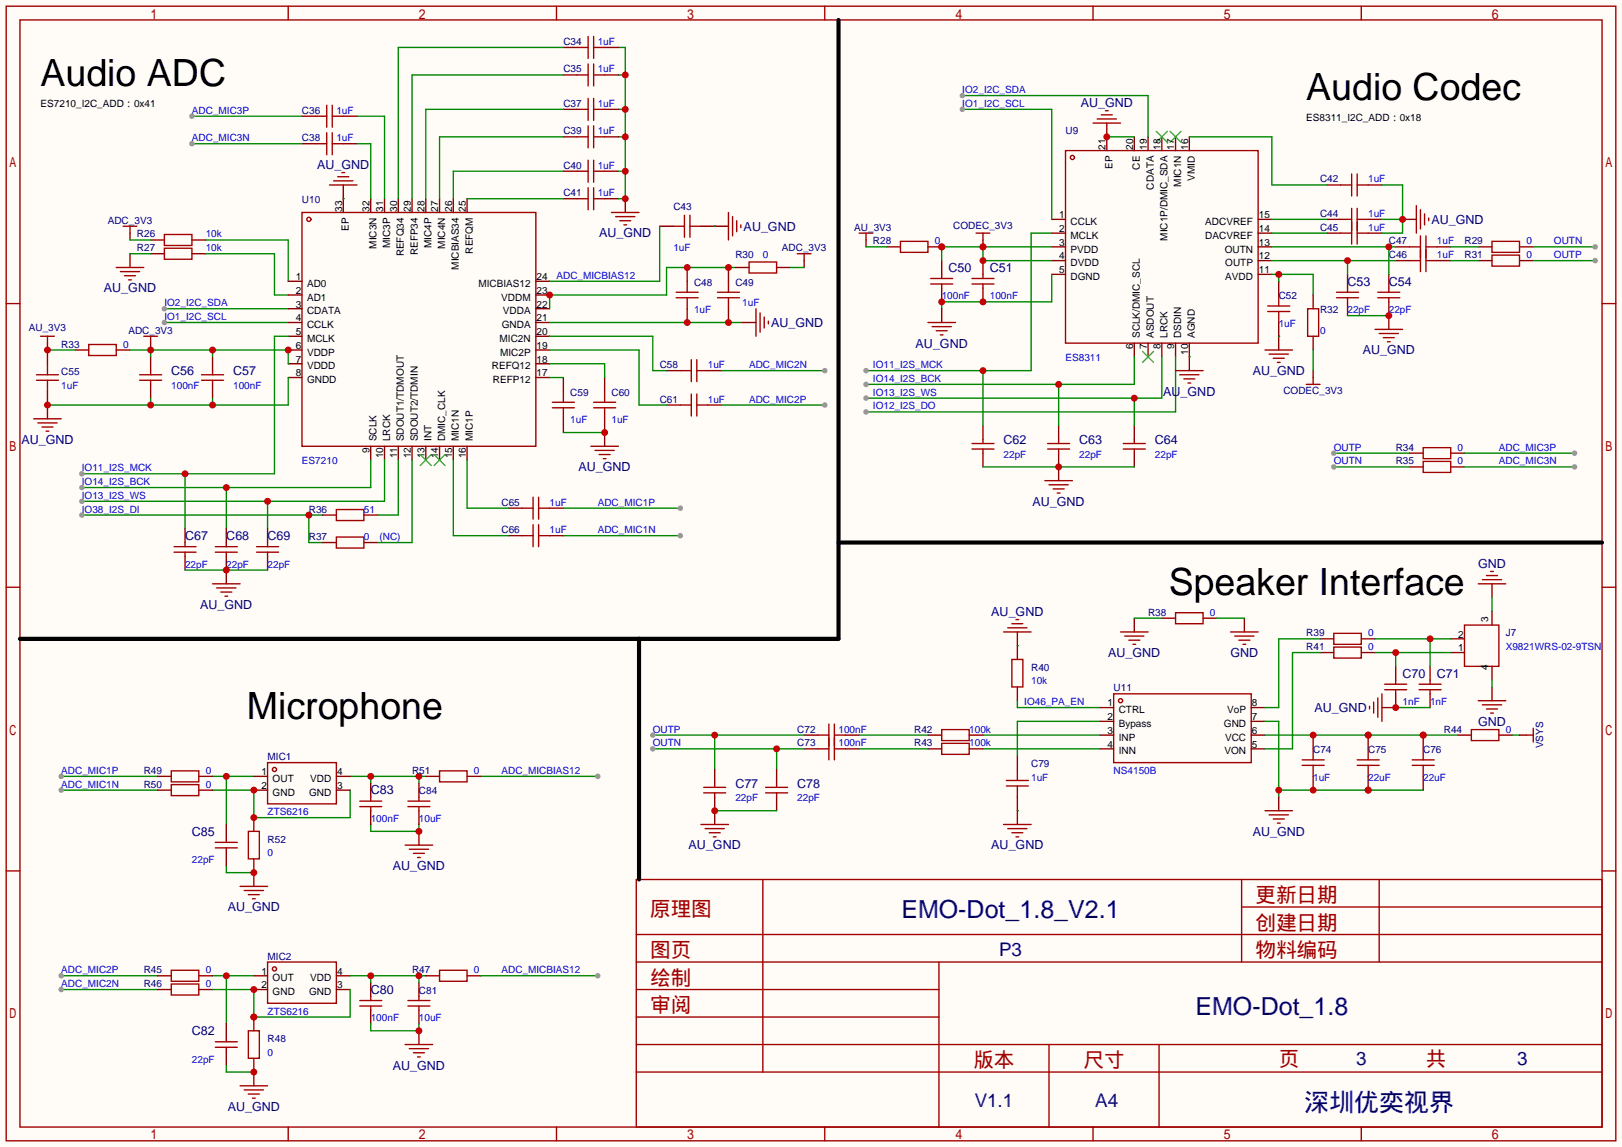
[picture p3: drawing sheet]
<svg xmlns="http://www.w3.org/2000/svg" width="299mm" height="212mm" viewBox="0 0 299 212" stroke-linecap="round" stroke-linejoin="round" font-family="sans-serif">
<path d="M0 0h299.5v211.8h-299.5z" fill="#fffcf7"/>
<g fill="none" stroke="#a10000" stroke-width=".25">
<path d="M1.1 1.1h297.2v209.6h-297.2zM3.7 3.7h292.1v204.5h-292.1zM53.2 1.1v2.6M102.7 1.1v2.6M152.3 1.1v2.6M201.8 1.1v2.6M251.3 1.1v2.6M196.7 27.8h35.6v35.6h-35.6zM1.1 56.1h2.6M295.8 56.1h2.5M1.1 108.5h2.6M246.3 117h5v2h-5z"/>
<path d="M246.3 119.5h5v2h-5zM295.8 108.5h2.5M186.8 121.8h2v5.1h-2zM205.6 128.1h25.4v12.7h-25.4zM242.4 138.3v2M271.7 134.7h5v2.1h-5zM185.8 145.2h4.1M185.8 144.1h4.1M187.8 142.1v2M187.8 145.2v2M240.4 141.4h4.1M240.4 140.3h4.1"/>
<path d="M242.4 141.4v2M1.1 160.8h2.6M117.5 162.4h178.3v45.8h-178.3zM117.5 177.7h178.3M117.5 172.6h178.3M140.8 162.4v35.6M173.4 177.7v30.5M229.2 162.4v15.3M229.2 167.5h66.6M254.6 162.4v15.3M295.8 160.8h2.5M117.5 182.8h55.9"/>
<path d="M117.5 198h178.3M117.5 192.9h178.3M117.5 187.8h55.9M193.7 192.9v15.3M214 192.9v15.3M53.2 208.2v2.5M102.7 208.2v2.5M152.3 208.2v2.5M201.8 208.2v2.5M251.3 208.2v2.5"/>
<circle cx="198" cy="29.1" r=".38"/>
<circle cx="206.9" cy="129.4" r=".38"/>
</g>
<g fill="none" stroke="#870000" stroke-width=".25">
<path d="M204.3 25.3v2.5M209.4 25.3v2.5M212 25.3v2.5M214.5 25.3v2.5M217 25.3v2.5M219.6 25.3v2.5M194.2 40.5h2.5M194.2 43.1h2.5M194.2 45.6h2.5M194.2 48.1h2.5M194.2 50.7h2.5M232.3 40.5h2.5"/>
<path d="M232.3 43.1h2.5M232.3 45.6h2.5M232.3 48.1h2.5M232.3 50.7h2.5M209.4 63.4v2.5M212 63.4v2.5M214.5 63.4v2.5M217 63.4v2.5M219.6 63.4v2.5M187.8 119.3v2.5M243.7 118h2.6M251.3 118h2.6"/>
<path d="M187.8 126.9v2.5M187.8 139.6v2.5M203.1 130.7h2.5M203.1 133.2h2.5M203.1 135.8h2.5M203.1 138.3h2.5M231 130.7h2.6M231 133.2h2.6M231 135.8h2.6M231 138.3h2.6M242.4 135.8v2.5M243.7 120.5h2.6"/>
<path d="M251.3 120.5h2.6M269.1 135.8h2.6M276.7 135.8h2.6M187.8 147.2v2.5M242.4 143.4v2.5"/>
</g>
<path d="M213.5 24.3l2 2M215.5 24.3l-2 2M216 24.3l2.1 2M218.1 24.3l-2.1 2M210.9 64.9l2.1 2M213 64.9l-2.1 2" fill="none" stroke="#3c3" stroke-width=".25"/>
<path d="M181.5 135.8h21.6M181.5 138.3h21.6M187.8 129.4v1.3h15.3M203.1 133.2h-15.3v6.4M233.6 133.2h2.5v14M279.3 135.8h1.2M236.1 145.9h26.7" fill="none" stroke="#008700" stroke-width=".25"/>
<g fill="#c00">
<circle cx="236.1" cy="145.9" r=".63"/>
<circle cx="242.4" cy="145.9" r=".63"/>
<circle cx="252.6" cy="145.9" r=".63"/>
</g>
<path d="M187.8 116.7v2.6M148.5 135.8h2.5M148.5 138.3h2.5M156.1 135.8h2.5M156.1 138.3h2.5M171.3 135.8h2.6M171.3 138.3h2.6M178.9 135.8h2.6M178.9 138.3h2.6M187.8 149.7v2.6M236.1 147.2v2.5" fill="none" stroke="#870000" stroke-width=".25"/>
<g fill="none" stroke="#a10000" stroke-width=".25">
<path d="M185.3 116.7h5.1M186.1 116h3.5M186.8 115.2h2M187.6 114.4h.5M151 135.8h2M151 138.3h2M153 133.7v6.6M154.1 135.8h2M154.1 133.7v6.6M154.1 138.3h2M173.9 134.7h5v2.1h-5zM173.9 137.3h5v2h-5z"/>
<path d="M185.3 152.3h5.1M186.1 153h3.5M186.8 153.8h2M187.6 154.6h.5M233.6 149.7h5M234.3 150.5h3.6M235.1 151.3h2M235.8 152h.5"/>
</g>
<path d="M187.8 119.3h.1M120.5 135.8h28M132 135.8v6.3M158.6 135.8h12.7M158.6 138.3h12.7M187.8 149.7h.1" fill="none" stroke="#008700" stroke-width=".25"/>
<circle cx="132" cy="135.8" r=".63" fill="#c00"/>
<circle cx="120.5" cy="135.8" r=".51" fill="#999"/>
<path d="M120.5 138.3h28M143.4 138.3v3.8" fill="none" stroke="#008700" stroke-width=".25"/>
<circle cx="143.4" cy="138.3" r=".63" fill="#c00"/>
<circle cx="120.5" cy="138.3" r=".51" fill="#999"/>
<g fill="none" stroke="#a10000" stroke-width=".25">
<path d="M270.4 115.4h6.3v7.7h-6.3zM272.9 107.8h5.1M273.7 107.1h3.5M274.4 106.3h2.1M275.2 105.5h.5M252.9 130.4v.5M253.6 129.7v2M254.4 128.9v3.6M255.1 128.1v5.1M255.7 127.4h4M255.7 126.4h4M257.7 125.6v.8"/>
<path d="M257.7 127.4v.7M262 127.4h4.1M262 126.4h4.1M264 125.6v.8M264 127.4v.7M272.9 129.4h5.1M273.7 130.2h3.5M274.4 130.9h2.1M275.2 131.7h.5"/>
</g>
<path d="M267.8 118h2.6M275.5 107.8v2.6M275.5 112.9v2.5M257.7 123.1v2.5M257.7 128.1v2.6h-2.6M264 123.1v2.5M264 128.1v2.6M267.8 120.5h2.6M275.5 123.1v2.5M275.5 126.9v2.5" fill="none" stroke="#870000" stroke-width=".25"/>
<path d="M243.7 118h-7.6v12.7h-2.5M243.7 120.5h-5.1v17.8h-5M257.7 130.7h6.3" fill="none" stroke="#008700" stroke-width=".25"/>
<circle cx="257.7" cy="130.7" r=".63" fill="#c00"/>
<path d="M253.9 120.5h13.9M257.7 120.5v2.6" fill="none" stroke="#008700" stroke-width=".25"/>
<circle cx="257.7" cy="120.5" r=".63" fill="#c00"/>
<path d="M253.9 118h13.9M264 118v5.1" fill="none" stroke="#008700" stroke-width=".25"/>
<circle cx="264" cy="118" r=".63" fill="#c00"/>
<path d="M177.7 20.2h16.5v20.3" fill="none" stroke="#008700" stroke-width=".25"/>
<circle cx="177.7" cy="20.2" r=".51" fill="#999"/>
<path d="M177.7 17.7h34.3v7.6" fill="none" stroke="#008700" stroke-width=".25"/>
<circle cx="177.7" cy="17.7" r=".51" fill="#999"/>
<path d="M204.3 25.3h5.1M194.2 50.7v5.1h-20.3v1.2" fill="none" stroke="#008700" stroke-width=".25"/>
<path d="M159.9 44.3v1.3M173.9 48.1v2.6M173.9 53.2v2.6M181.5 48.1v2.6M181.5 53.2v2.6" fill="none" stroke="#870000" stroke-width=".25"/>
<path d="M158.6 43.1h2.6M159.9 43.1v1.2M171.8 52.5h4.1M171.8 51.4h4.1M173.9 50.7v.7M173.9 52.5v.7M179.5 52.5h4M179.5 51.4h4M181.5 50.7v.7M181.5 52.5v.7" fill="none" stroke="#a10000" stroke-width=".25"/>
<g fill="#c00">
<circle cx="181.5" cy="55.8" r=".63"/>
<circle cx="173.9" cy="55.8" r=".63"/>
</g>
<path d="M173.9 57v2.6M236.1 51.9v2.6M236.1 59.6v2.5" fill="none" stroke="#870000" stroke-width=".25"/>
<path d="M171.3 59.6h5.1M234.1 57.5h4M234.1 56.5h4M236.1 54.5v2M236.1 57.5v2.1M172.1 60.3h3.5M172.8 61.1h2.1M173.6 61.8h.5" fill="none" stroke="#a10000" stroke-width=".25"/>
<path d="M234.8 50.7h7.6v3.8M236.1 50.7v1.2" fill="none" stroke="#008700" stroke-width=".25"/>
<circle cx="236.1" cy="50.7" r=".63" fill="#c00"/>
<path d="M181.5 45.6v2.5h12.7M194.2 45.6h-20.3v2.5" fill="none" stroke="#008700" stroke-width=".25"/>
<g fill="#c00">
<circle cx="173.9" cy="45.6" r=".63"/>
<circle cx="181.5" cy="45.6" r=".63"/>
<circle cx="181.5" cy="48.1" r=".63"/>
</g>
<path d="M204.3 22.7v2.6" fill="none" stroke="#870000" stroke-width=".25"/>
<circle cx="204.3" cy="25.3" r=".63" fill="#c00"/>
<path d="M201.8 22.7h5.1M202.6 22h3.5M203.3 21.2h2.1M204.1 20.4h.5" fill="none" stroke="#a10000" stroke-width=".25"/>
<path d="M217 65.9v10.2h-57.1" fill="none" stroke="#008700" stroke-width=".25"/>
<circle cx="159.9" cy="76.1" r=".51" fill="#999"/>
<path d="M181.5 78.6v2.6M195.5 78.6v2.6M209.4 78.6v2.6M219.6 65.9v2.6M181.5 83.7v2.5M195.5 83.7v2.5M209.4 83.7v2.5" fill="none" stroke="#870000" stroke-width=".25"/>
<g fill="none" stroke="#a10000" stroke-width=".25">
<path d="M217 68.5h5.1M217.8 69.2h3.6M218.6 70h2M219.3 70.7h.5M179.5 82.9h4M179.5 81.9h4M181.5 81.2v.7M181.5 82.9v.8M193.4 82.9h4.1M193.4 81.9h4.1M195.5 81.2v.7M195.5 82.9v.8"/>
<path d="M207.4 82.9h4.1M207.4 81.9h4.1M209.4 81.2v.7M209.4 82.9v.8"/>
</g>
<path d="M194.2 43.1h-3.8v25.4h-30.5M181.5 68.5v10.1M219.6 65.9h.1" fill="none" stroke="#008700" stroke-width=".25"/>
<circle cx="181.5" cy="68.5" r=".63" fill="#c00"/>
<circle cx="159.9" cy="68.5" r=".51" fill="#999"/>
<path d="M195.5 71v7.6M209.4 65.9v5.1h-49.5" fill="none" stroke="#008700" stroke-width=".25"/>
<circle cx="195.5" cy="71" r=".63" fill="#c00"/>
<circle cx="159.9" cy="71" r=".51" fill="#999"/>
<path d="M209.4 73.5v5.1M214.5 65.9v7.6h-54.6" fill="none" stroke="#008700" stroke-width=".25"/>
<circle cx="209.4" cy="73.5" r=".63" fill="#c00"/>
<circle cx="159.9" cy="73.5" r=".51" fill="#999"/>
<path d="M181.5 86.2h27.9" fill="none" stroke="#008700" stroke-width=".25"/>
<path d="M195.5 86.2v2.6" fill="none" stroke="#870000" stroke-width=".25"/>
<circle cx="195.5" cy="86.2" r=".63" fill="#c00"/>
<g fill="none" stroke="#a10000" stroke-width=".25">
<path d="M233.6 64.6h5M234.3 65.4h3.6M235.1 66.2h2M235.8 66.9h.5M192.9 88.8h5.1M193.7 89.5h3.5M194.4 90.3h2.1M195.2 91.1h.5M129.9 146.4h4.1M129.9 145.4h4.1M132 144.7v.7M132 146.4v.8"/>
<path d="M141.4 146.4h4M141.4 145.4h4M143.4 144.7v.7M143.4 146.4v.8"/>
</g>
<path d="M236.1 62.1v2.5M132 142.1v2.6M132 147.2v5.1M143.4 142.1v2.6M143.4 147.2v2.5" fill="none" stroke="#870000" stroke-width=".25"/>
<path d="M236.1 62.1h.1M132 149.7h11.4" fill="none" stroke="#008700" stroke-width=".25"/>
<circle cx="132" cy="149.7" r=".63" fill="#c00"/>
<g fill="none" stroke="#a10000" stroke-width=".25">
<path d="M246.8 55h4M246.8 54h4M248.8 53.2v.8M248.8 55v.8M254.4 55h4M254.4 54h4M256.4 53.2v.8M256.4 55v.8M260.2 48.1h2.1M260.2 45.6h2.1M262.3 43.6v6.6M263.3 43.6v6.6"/>
<path d="M263.3 48.1h2M263.3 45.6h2M129.4 152.3h5.1M130.2 153h3.5M130.9 153.8h2.1M131.7 154.6h.5"/>
</g>
<path d="M248.8 50.7v2.5M248.8 55.8v2.5M256.4 50.7v2.5M256.4 55.8v2.5M257.7 48.1h2.5M257.7 45.6h2.5M265.3 48.1h2.5M265.3 45.6h2.5" fill="none" stroke="#870000" stroke-width=".25"/>
<path d="M234.8 48.1h22.9M248.8 48.1v2.6" fill="none" stroke="#008700" stroke-width=".25"/>
<circle cx="248.8" cy="48.1" r=".63" fill="#c00"/>
<path d="M234.8 45.6h22.9M256.4 45.6v5.1" fill="none" stroke="#008700" stroke-width=".25"/>
<circle cx="256.4" cy="45.6" r=".63" fill="#c00"/>
<path d="M248.8 58.3h7.6" fill="none" stroke="#008700" stroke-width=".25"/>
<path d="M256.4 58.3v2.5" fill="none" stroke="#870000" stroke-width=".25"/>
<circle cx="256.4" cy="58.3" r=".63" fill="#c00"/>
<path d="M275.5 44.6h5v2h-5zM275.5 47.1h5v2h-5zM253.9 60.8h5.1M254.6 61.6h3.6M255.4 62.4h2M256.2 63.1h.5" fill="none" stroke="#a10000" stroke-width=".25"/>
<path d="M272.9 45.6h2.6M272.9 48.1h2.6M280.5 45.6h2.6M280.5 48.1h2.6" fill="none" stroke="#870000" stroke-width=".25"/>
<path d="M267.8 45.6h5.1M267.8 48.1h5.1M283.1 45.6h11.4" fill="none" stroke="#008700" stroke-width=".25"/>
<circle cx="294.5" cy="45.6" r=".51" fill="#999"/>
<path d="M283.1 48.1h11.4" fill="none" stroke="#008700" stroke-width=".25"/>
<circle cx="294.5" cy="48.1" r=".51" fill="#999"/>
<path d="M245 40.5h2.5M245 43.1h2.5M252.6 40.5h2.5M252.6 43.1h2.5M259 40.5h2.5M209.4 114.2v2.5M214.5 114.2h2.5M222.1 114.2h2.6M229.7 114.2v2.5" fill="none" stroke="#870000" stroke-width=".25"/>
<g fill="none" stroke="#a10000" stroke-width=".25">
<path d="M249.6 38.5v6.6M250.6 38.5v6.6M261.5 38v5.1M262.3 38.7v3.6M263 39.5v2M247.5 40.5h2.1M247.5 43.1h2.1M250.6 40.5h2M250.6 43.1h2M263.8 40.3v.5M206.9 116.7h5.1M207.6 117.5h3.6"/>
<path d="M208.4 118.2h2M209.2 119h.5M217 113.2h5.1v2h-5.1zM227.2 116.7h5.1M228 117.5h3.5M228.7 118.2h2.1M229.5 119h.5"/>
</g>
<path d="M255.1 34.2h3.9v8.9h-3.9M234.8 40.5h10.2M234.8 43.1h10.2M255.1 40.5h3.9M209.4 114.2h5.1M224.7 114.2h5" fill="none" stroke="#008700" stroke-width=".25"/>
<circle cx="259" cy="40.5" r=".63" fill="#c00"/>
<path d="M245 34.2h2.5M252.6 34.2h2.5" fill="none" stroke="#870000" stroke-width=".25"/>
<path d="M247.5 34.2h2.1M249.6 32.1v4.1M250.6 32.1v4.1M250.6 34.2h2" fill="none" stroke="#a10000" stroke-width=".25"/>
<path d="M219.6 25.3h15.2v8.9h10.2M233.6 135.8h35.5" fill="none" stroke="#008700" stroke-width=".25"/>
<g fill="#c00">
<circle cx="242.4" cy="135.8" r=".63"/>
<circle cx="252.6" cy="135.8" r=".63"/>
<circle cx="262.8" cy="135.8" r=".63"/>
</g>
<path d="M24 43.1v1.2M24 46.9v2.5M27.8 44.3h2.6M27.8 46.9h2.6M35.4 44.3h2.6M35.4 46.9h2.6" fill="none" stroke="#870000" stroke-width=".25"/>
<path d="M21.5 49.4h5M22.2 50.2h3.6M22.7 41.8h2.6M23 50.9h2M23.7 51.7h.6M24 41.8v1.3M30.4 43.3h5v2h-5zM30.4 45.8h5v2.1h-5z" fill="none" stroke="#a10000" stroke-width=".25"/>
<path d="M24 44.3h3.8M24 46.9h3.8M30.4 57h22.8M38 44.3h15.2v7.6M38 46.9h12.7v7.6h2.5" fill="none" stroke="#008700" stroke-width=".25"/>
<circle cx="30.4" cy="57" r=".51" fill="#999"/>
<path d="M30.4 59.6h22.8" fill="none" stroke="#008700" stroke-width=".25"/>
<circle cx="30.4" cy="59.6" r=".51" fill="#999"/>
<g fill="none" stroke="#870000" stroke-width=".25">
<path d="M63.4 36.7v2.5M68.5 36.7v2.5M71 36.7v2.5M73.5 36.7v2.5M76.1 36.7v2.5M78.6 36.7v2.5M81.2 36.7v2.5M83.7 36.7v2.5M86.2 36.7v2.5M53.2 51.9h2.6M53.2 54.5h2.6M53.2 57h2.6"/>
<path d="M53.2 59.6h2.6M98.9 51.9h2.6M98.9 54.5h2.6M98.9 57h2.6M98.9 59.6h2.6M8.8 63.4v3.8M8.8 72.3v5M13.8 64.6h2.6M21.5 64.6h2.5M53.2 62.1h2.6M53.2 64.6h2.6M53.2 67.2h2.6"/>
<path d="M53.2 69.7h2.6M98.9 62.1h2.6M98.9 64.6h2.6M98.9 67.2h2.6M98.9 69.7h2.6M68.5 82.4v2.6M71 82.4v2.6M73.5 82.4v2.6M76.1 82.4v2.6M78.6 82.4v2.6M81.2 82.4v2.6M83.7 82.4v2.6"/>
<path d="M86.2 82.4v2.6"/>
</g>
<g fill="none" stroke="#a10000" stroke-width=".25">
<path d="M55.8 39.2h43.1v43.2h-43.1zM6.2 77.3h5.1M6.7 70.2h4.1M6.7 69.2h4.1M7 78.1h3.5M7.5 62.1h2.5M7.7 78.9h2.1M8.5 79.6h.5M8.8 62.1v1.3M8.8 67.2v2M8.8 70.2v2.1M16.4 63.6h5.1v2.1h-5.1z"/>
<circle cx="57" cy="40.5" r=".38"/>
</g>
<path d="M77.6 83.9l2 2.1M79.6 83.9l-2 2.1M80.1 83.9l2.1 2.1M82.2 83.9l-2.1 2.1" fill="none" stroke="#3c3" stroke-width=".25"/>
<path d="M8.8 64.6h5" fill="none" stroke="#008700" stroke-width=".25"/>
<circle cx="8.8" cy="64.6" r=".63" fill="#c00"/>
<path d="M25.8 70.2h4M25.8 69.2h4M27.8 68.5v.7M27.8 70.2v.8M37.2 70.2h4.1M37.2 69.2h4.1M39.2 68.5v.7M39.2 70.2v.8" fill="none" stroke="#a10000" stroke-width=".25"/>
<path d="M27.8 65.9v2.6M27.8 71v2.5M39.2 65.9v2.6M39.2 71v2.5" fill="none" stroke="#870000" stroke-width=".25"/>
<path d="M27.8 73.5v1.3M39.2 73.5v1.3M53.2 69.7v5.1h-44.4" fill="none" stroke="#008700" stroke-width=".25"/>
<g fill="#c00">
<circle cx="39.2" cy="74.8" r=".63"/>
<circle cx="27.8" cy="74.8" r=".63"/>
<circle cx="8.8" cy="74.8" r=".63"/>
</g>
<path d="M27.8 63.4v1.2" fill="none" stroke="#870000" stroke-width=".25"/>
<path d="M26.5 62.1h2.6M27.8 62.1v1.3" fill="none" stroke="#a10000" stroke-width=".25"/>
<path d="M24 64.6h29.2v2.6M27.8 64.6v1.3M39.2 64.6v1.3" fill="none" stroke="#008700" stroke-width=".25"/>
<g fill="#c00">
<circle cx="53.2" cy="64.6" r=".63"/>
<circle cx="39.2" cy="64.6" r=".63"/>
<circle cx="27.8" cy="64.6" r=".63"/>
</g>
<path d="M41.8 90v7.7M68.5 85v5h-53.4" fill="none" stroke="#008700" stroke-width=".25"/>
<circle cx="41.8" cy="90" r=".63" fill="#c00"/>
<circle cx="15.1" cy="90" r=".51" fill="#999"/>
<path d="M49.4 92.6v5.1M71 85v7.6h-55.9" fill="none" stroke="#008700" stroke-width=".25"/>
<circle cx="49.4" cy="92.6" r=".63" fill="#c00"/>
<circle cx="15.1" cy="92.6" r=".51" fill="#999"/>
<path d="M53.2 62.1h-2.5v25.4h-35.6M34.2 87.5v10.2" fill="none" stroke="#008700" stroke-width=".25"/>
<circle cx="34.2" cy="87.5" r=".63" fill="#c00"/>
<circle cx="15.1" cy="87.5" r=".51" fill="#999"/>
<path d="M15.1 95.1h44.5M57 95.1v5.1h2.6" fill="none" stroke="#008700" stroke-width=".25"/>
<circle cx="57" cy="95.1" r=".63" fill="#c00"/>
<circle cx="15.1" cy="95.1" r=".51" fill="#999"/>
<path d="M32.1 102h4.1M32.1 101h4.1M34.2 100.2v.8M34.2 102v.7M39.8 102h4M39.8 101h4M41.8 100.2v.8M41.8 102v.7M47.4 102h4M47.4 101h4M49.4 100.2v.8M49.4 102v.7" fill="none" stroke="#a10000" stroke-width=".25"/>
<path d="M34.2 97.7v2.5M41.8 97.7v2.5M49.4 97.7v2.5M34.2 102.7v2.6M41.8 102.7v5.1M49.4 102.7v2.6" fill="none" stroke="#870000" stroke-width=".25"/>
<path d="M34.2 105.3h15.2" fill="none" stroke="#008700" stroke-width=".25"/>
<circle cx="41.8" cy="105.3" r=".63" fill="#c00"/>
<path d="M96.4 93.9h2M96.4 98.9h2M98.4 91.8v4.1M98.4 96.9v4.1M99.4 91.8v4.1M99.4 96.9v4.1M99.4 93.9h2.1M99.4 98.9h2.1M39.2 107.8h5.1M40 108.6h3.6M40.8 109.3h2M41.5 110.1h.5" fill="none" stroke="#a10000" stroke-width=".25"/>
<path d="M93.9 93.9h2.5M93.9 98.9h2.5M101.5 93.9h2.5M101.5 98.9h2.5" fill="none" stroke="#870000" stroke-width=".25"/>
<path d="M83.7 85v13.9h10.2M86.2 85v8.9h7.7M104 93.9h21.6" fill="none" stroke="#008700" stroke-width=".25"/>
<circle cx="125.6" cy="93.9" r=".51" fill="#999"/>
<path d="M104 98.9h21.6" fill="none" stroke="#008700" stroke-width=".25"/>
<circle cx="125.6" cy="98.9" r=".51" fill="#999"/>
<path d="M104 69.7v2.6M104 77.3v2.6M111.6 69.7v2.6M111.6 77.3v5.1" fill="none" stroke="#870000" stroke-width=".25"/>
<path d="M102 74.3h4M102 75.3h4M104 72.3v2M104 75.3v2M109.6 74.3h4.1M109.6 75.3h4.1M111.6 72.3v2M111.6 75.3v2" fill="none" stroke="#a10000" stroke-width=".25"/>
<path d="M101.5 69.7h2.5M101.5 67.2h10.1v2.5M104 79.9h7.6" fill="none" stroke="#008700" stroke-width=".25"/>
<circle cx="111.6" cy="79.9" r=".63" fill="#c00"/>
<path d="M125.6 68.5h2M125.6 74.8h2M127.6 66.4v4.1M127.6 72.8v4M128.7 66.4v4.1M128.7 72.8v4M128.7 68.5h2M128.7 74.8h2M109.1 82.4h5.1M109.9 83.2h3.5M110.6 83.9h2M111.4 84.7h.5" fill="none" stroke="#a10000" stroke-width=".25"/>
<path d="M123.1 68.5h2.5M123.1 74.8h2.5M130.7 68.5h2.5M130.7 74.8h2.5" fill="none" stroke="#870000" stroke-width=".25"/>
<path d="M101.5 64.6h16.5v10.2h5.1M101.5 62.1h19v6.4h2.6M133.2 68.5h19.1" fill="none" stroke="#008700" stroke-width=".25"/>
<circle cx="152.3" cy="68.5" r=".51" fill="#999"/>
<path d="M133.2 74.8h19.1" fill="none" stroke="#008700" stroke-width=".25"/>
<circle cx="152.3" cy="74.8" r=".51" fill="#999"/>
<path d="M126.9 49.4v2.5M126.9 57v2.6M134.5 49.4v2.5M134.5 57v2.6" fill="none" stroke="#870000" stroke-width=".25"/>
<path d="M124.8 54h4.1M124.8 55h4.1M126.9 51.9v2.1M126.9 55v2M132.5 54h4M132.5 55h4M134.5 51.9v2.1M134.5 55v2" fill="none" stroke="#a10000" stroke-width=".25"/>
<path d="M135.8 49.4h-12.7v5.1h-21.6v2.5" fill="none" stroke="#008700" stroke-width=".25"/>
<g fill="#c00">
<circle cx="101.5" cy="54.5" r=".63"/>
<circle cx="126.9" cy="49.4" r=".63"/>
<circle cx="134.5" cy="49.4" r=".63"/>
</g>
<path d="M101.5 59.6h35.5" fill="none" stroke="#008700" stroke-width=".25"/>
<g fill="#c00">
<circle cx="126.9" cy="59.6" r=".63"/>
<circle cx="134.5" cy="59.6" r=".63"/>
</g>
<path d="M104 36.7h2.6M104 31.6h2.6M111.6 36.7h2.6M111.6 31.6h2.6M115.4 36.7v2.5M121.8 41.8h2.5M129.4 41.8h5.1M135.8 49.4h2.5M137 59.6h2.6M143.4 49.4h2.5M148.5 48.1v1.3" fill="none" stroke="#870000" stroke-width=".25"/>
<g fill="none" stroke="#a10000" stroke-width=".25">
<path d="M106.6 36.7h2M106.6 31.6h2M108.6 29.6v4.1M108.6 34.7v4M109.6 36.7h2M109.6 29.6v4.1M109.6 34.7v4M109.6 31.6h2M112.9 39.2h5.1M126.4 39.8v4M127.4 39.8v4M134.5 39.2v5.1"/>
<path d="M113.7 40h3.5M114.4 40.8h2.1M115.2 41.5h.5M124.3 41.8h2.1M127.4 41.8h2M135.3 40v3.6M136 40.8v2M136.8 41.5v.5M138.3 48.4h5.1v2h-5.1zM139.6 57v5.1M140.3 57.8v3.5M141.1 58.5v2.1"/>
<path d="M141.9 59.3v.5M147.2 46.9h2.5M148.5 46.9v1.2"/>
</g>
<path d="M114.2 8.8h1.2v27.9h-1.2M114.2 13.8h1.2M86.2 36.7h17.8M104 31.6h-20.3v5.1M114.2 31.6h1.2M114.2 25.3h1.2M114.2 20.2h1.2M121.8 41.8v10.1h-20.3M132 41.8h.1M145.9 49.4h2.6" fill="none" stroke="#008700" stroke-width=".25"/>
<g fill="#c00">
<circle cx="115.4" cy="36.7" r=".63"/>
<circle cx="115.4" cy="31.6" r=".63"/>
<circle cx="115.4" cy="25.3" r=".63"/>
<circle cx="115.4" cy="20.2" r=".63"/>
<circle cx="115.4" cy="13.8" r=".63"/>
</g>
<path d="M104 8.8h2.6M104 13.8h2.6M111.6 8.8h2.6M111.6 13.8h2.6M55.8 21.5h2.5M55.8 26.5h2.5M63.4 21.5h2.5M63.4 26.5h2.5M104 20.2h2.6M104 25.3h2.6M111.6 20.2h2.6M111.6 25.3h2.6" fill="none" stroke="#870000" stroke-width=".25"/>
<g fill="none" stroke="#a10000" stroke-width=".25">
<path d="M60.3 19.4v4.1M61.3 19.4v4.1M106.6 8.8h2M106.6 13.8h2M108.6 6.7v4.1M108.6 11.8v4.1M108.6 18.2v4M109.6 6.7v4.1M109.6 11.8v4.1M109.6 18.2v4M109.6 8.8h2M109.6 13.8h2"/>
<path d="M58.3 21.5h2M58.3 26.5h2M60.3 24.5v4.1M61.3 21.5h2.1M61.3 24.5v4.1M61.3 26.5h2.1M106.6 20.2h2M106.6 25.3h2M108.6 23.2v4.1M109.6 20.2h2M109.6 23.2v4.1M109.6 25.3h2"/>
</g>
<path d="M104 13.8h-27.9v22.9M104 8.8h-30.5v27.9M35.4 21.5h20.4M65.9 21.5h5.1v15.2M65.9 26.5h2.6v10.2M104 25.3h-22.8v11.4M104 20.2h-25.4v16.5" fill="none" stroke="#008700" stroke-width=".25"/>
<circle cx="35.4" cy="21.5" r=".51" fill="#999"/>
<path d="M35.4 26.5h20.4" fill="none" stroke="#008700" stroke-width=".25"/>
<circle cx="35.4" cy="26.5" r=".51" fill="#999"/>
<path d="M63.4 34.2v2.5M46.9 180.2h2.5M46.9 182.8h2.5M62.1 180.2h2.5M62.1 182.8h2.5" fill="none" stroke="#870000" stroke-width=".25"/>
<g fill="none" stroke="#a10000" stroke-width=".25">
<path d="M60.8 34.2h5.1M61.6 33.4h3.6M62.4 32.6h2M63.1 31.9h.5M49.4 177.7h12.7v7.6h-12.7z"/>
<circle cx="50.7" cy="178.9" r=".38"/>
</g>
<path d="M63.4 36.7h.1M39.2 180.2h7.7M41.8 180.2v8.9" fill="none" stroke="#008700" stroke-width=".25"/>
<circle cx="41.8" cy="180.2" r=".63" fill="#c00"/>
<path d="M46.9 198v2.5M68.5 181.5v2.5M68.5 186.6v2.5M77.3 181.5v2.5M77.3 186.6v2.5" fill="none" stroke="#870000" stroke-width=".25"/>
<path d="M66.4 184.8h4.1M66.4 185.8h4.1M68.5 184v.8M68.5 185.8v.8M75.3 184.8h4.1M75.3 185.8h4.1M77.3 184v.8M77.3 185.8v.8M44.3 200.5h5.1M45.1 201.3h3.5M45.8 202.1h2.1M46.6 202.8h.5" fill="none" stroke="#a10000" stroke-width=".25"/>
<path d="M64.6 180.2h14M68.5 180.2v1.3M77.3 180.2v1.3" fill="none" stroke="#008700" stroke-width=".25"/>
<g fill="#c00">
<circle cx="77.3" cy="180.2" r=".63"/>
<circle cx="68.5" cy="180.2" r=".63"/>
</g>
<path d="M78.6 180.2h2.6M86.2 180.2h2.6" fill="none" stroke="#870000" stroke-width=".25"/>
<path d="M81.2 179.2h5v2h-5z" fill="none" stroke="#a10000" stroke-width=".25"/>
<path d="M88.8 180.2h21.6" fill="none" stroke="#008700" stroke-width=".25"/>
<circle cx="110.4" cy="180.2" r=".51" fill="#999"/>
<path d="M11.3 182.8h17.8" fill="none" stroke="#008700" stroke-width=".25"/>
<circle cx="11.3" cy="182.8" r=".51" fill="#999"/>
<path d="M11.3 180.2h17.8" fill="none" stroke="#008700" stroke-width=".25"/>
<circle cx="11.3" cy="180.2" r=".51" fill="#999"/>
<path d="M29.1 182.8h2.5M29.1 180.2h2.5M36.7 182.8h2.5M36.7 180.2h2.5" fill="none" stroke="#870000" stroke-width=".25"/>
<path d="M31.6 179.2h5.1v2h-5.1zM31.6 181.7h5.1v2.1h-5.1z" fill="none" stroke="#a10000" stroke-width=".25"/>
<path d="M39.2 182.8h7.7v5h17.7v-5M68.5 189.1v1.3h8.8v-1.3" fill="none" stroke="#008700" stroke-width=".25"/>
<g fill="#c00">
<circle cx="46.9" cy="187.8" r=".63"/>
<circle cx="46.9" cy="182.8" r=".63"/>
</g>
<path d="M46.9 187.8v2.6" fill="none" stroke="#870000" stroke-width=".25"/>
<circle cx="46.9" cy="187.8" r=".63" fill="#c00"/>
<path d="M41.8 189.1v2.5M41.8 194.2v2.5M46.9 195.5v2.5" fill="none" stroke="#870000" stroke-width=".25"/>
<path d="M39.8 193.4h4M39.8 192.4h4M41.8 191.6v.8M41.8 193.4v.8M45.8 190.4h2.1v5.1h-2.1z" fill="none" stroke="#a10000" stroke-width=".25"/>
<path d="M41.8 196.7v1.3h5.1" fill="none" stroke="#008700" stroke-width=".25"/>
<circle cx="46.9" cy="198" r=".63" fill="#c00"/>
<path d="M77.3 190.4v2.5" fill="none" stroke="#870000" stroke-width=".25"/>
<circle cx="77.3" cy="190.4" r=".63" fill="#c00"/>
<path d="M74.8 192.9h5.1M75.6 193.7h3.5M76.3 194.4h2.1M77.1 195.2h.5" fill="none" stroke="#a10000" stroke-width=".25"/>
<path d="M171.3 45.6h2.6" fill="none" stroke="#870000" stroke-width=".25"/>
<circle cx="173.9" cy="45.6" r=".63" fill="#c00"/>
<path d="M163.7 45.6h2.5M181.5 44.3v1.3" fill="none" stroke="#870000" stroke-width=".25"/>
<path d="M166.2 44.6h5.1v2h-5.1z" fill="none" stroke="#a10000" stroke-width=".25"/>
<path d="M159.9 45.6h3.8" fill="none" stroke="#008700" stroke-width=".25"/>
<circle cx="181.5" cy="45.6" r=".63" fill="#c00"/>
<path d="M180.2 43.1h2.6M181.5 43.1v1.2M241.2 71h2.5M242.4 69.7v1.3M62.1 94.1h5.1v2h-5.1zM62.1 99.2h5.1v2h-5.1zM250.6 140.3h4" fill="none" stroke="#a10000" stroke-width=".25"/>
<path d="M242.4 68.5v1.2M59.6 95.1h2.5M67.2 95.1h2.5M59.6 100.2h2.5M67.2 100.2h2.5M252.6 135.8v2.5" fill="none" stroke="#870000" stroke-width=".25"/>
<path d="M154.8 3.7v114.3h-151.1M118 118v44.4M154.8 100.2h141" fill="none" stroke="#000" stroke-width=".76"/>
<path d="M76.1 85v15.2h-6.4" fill="none" stroke="#008700" stroke-width=".25"/>
<circle cx="252.6" cy="135.8" r=".63" fill="#c00"/>
<path d="M250.6 141.4h4M252.6 141.4v2" fill="none" stroke="#a10000" stroke-width=".25"/>
<path d="M252.6 143.4v2.5" fill="none" stroke="#870000" stroke-width=".25"/>
<circle cx="252.6" cy="145.9" r=".63" fill="#c00"/>
<path d="M252.6 138.3v2M260.7 140.3h4.1" fill="none" stroke="#a10000" stroke-width=".25"/>
<path d="M262.8 135.8v2.5" fill="none" stroke="#870000" stroke-width=".25"/>
<circle cx="262.8" cy="135.8" r=".63" fill="#c00"/>
<path d="M262.8 82.7h5v2h-5zM262.8 85.2h5v2h-5zM262.8 138.3v2M260.7 141.4h4.1M262.8 141.4v2" fill="none" stroke="#a10000" stroke-width=".25"/>
<path d="M260.2 83.7h2.6M260.2 86.2h2.6M267.8 83.7h2.6M267.8 86.2h2.6M262.8 143.4v2.5" fill="none" stroke="#870000" stroke-width=".25"/>
<path d="M246.3 83.7h13.9" fill="none" stroke="#008700" stroke-width=".25"/>
<circle cx="246.3" cy="83.7" r=".51" fill="#999"/>
<path d="M270.4 83.7h20.3" fill="none" stroke="#008700" stroke-width=".25"/>
<circle cx="290.7" cy="83.7" r=".51" fill="#999"/>
<path d="M246.3 86.2h13.9" fill="none" stroke="#008700" stroke-width=".25"/>
<circle cx="246.3" cy="86.2" r=".51" fill="#999"/>
<path d="M270.4 86.2h20.3" fill="none" stroke="#008700" stroke-width=".25"/>
<circle cx="290.7" cy="86.2" r=".51" fill="#999"/>
<path d="M11.3 143.4h17.8M39.2 145.9h7.7v5.1h17.7v-5.1M41.8 159.9v1.3h5.1M68.5 152.3v1.2h8.8v-1.2" fill="none" stroke="#008700" stroke-width=".25"/>
<circle cx="11.3" cy="143.4" r=".51" fill="#999"/>
<path d="M11.3 145.9h17.8" fill="none" stroke="#008700" stroke-width=".25"/>
<circle cx="11.3" cy="145.9" r=".51" fill="#999"/>
<path d="M88.8 143.4h21.6" fill="none" stroke="#008700" stroke-width=".25"/>
<circle cx="110.4" cy="143.4" r=".51" fill="#999"/>
<path d="M64.6 143.4h14M68.5 143.4v1.3M77.3 143.4v1.3" fill="none" stroke="#008700" stroke-width=".25"/>
<g fill="#c00">
<circle cx="77.3" cy="143.4" r=".63"/>
<circle cx="68.5" cy="143.4" r=".63"/>
</g>
<path d="M39.2 143.4h7.7M41.8 143.4v8.9" fill="none" stroke="#008700" stroke-width=".25"/>
<circle cx="41.8" cy="143.4" r=".63" fill="#c00"/>
<path d="M77.3 153.5v2.6" fill="none" stroke="#870000" stroke-width=".25"/>
<circle cx="77.3" cy="153.5" r=".63" fill="#c00"/>
<path d="M39.8 156.6h4M39.8 155.6h4M41.8 154.8v.8M41.8 156.6v.8M74.8 156.1h5.1M75.6 156.8h3.5M76.3 157.6h2.1M77.1 158.4h.5" fill="none" stroke="#a10000" stroke-width=".25"/>
<path d="M41.8 152.3v2.5M41.8 157.4v2.5M46.9 151v2.5" fill="none" stroke="#870000" stroke-width=".25"/>
<circle cx="46.9" cy="151" r=".63" fill="#c00"/>
<path d="M46.9 158.6v5.1M68.5 144.7v2.5M68.5 149.7v2.6M77.3 144.7v2.5M77.3 149.7v2.6M78.6 143.4h2.6M86.2 143.4h2.6" fill="none" stroke="#870000" stroke-width=".25"/>
<path d="M45.8 153.5h2.1v5.1h-2.1zM66.4 149h4.1M66.4 148h4.1M68.5 147.2v.8M68.5 149v.7M75.3 149h4.1M75.3 148h4.1M77.3 147.2v.8M77.3 149v.7M81.2 142.4h5v2h-5z" fill="none" stroke="#a10000" stroke-width=".25"/>
<circle cx="46.9" cy="161.2" r=".63" fill="#c00"/>
<path d="M31.6 144.9h5.1v2h-5.1zM31.6 142.4h5.1v2h-5.1zM49.4 140.8h12.7v7.7h-12.7zM44.3 163.7h5.1M45.1 164.5h3.5M45.8 165.2h2.1M46.6 166h.5" fill="none" stroke="#a10000" stroke-width=".25"/>
<path d="M29.1 145.9h2.5M29.1 143.4h2.5M36.7 145.9h2.5M36.7 143.4h2.5M46.9 145.9h2.5M46.9 143.4h2.5" fill="none" stroke="#870000" stroke-width=".25"/>
<circle cx="46.9" cy="145.9" r=".63" fill="#c00"/>
<path d="M242.4 54.5v2.5M242.4 62.1v2.5M280.5 135.8h1.3M62.1 145.9h2.5M62.1 143.4h2.5" fill="none" stroke="#870000" stroke-width=".25"/>
<g fill="none" stroke="#a10000" stroke-width=".25">
<path d="M241.4 57h2.1v5.1h-2.1zM281.8 135.8h1.3M283.1 134.5v2.5"/>
<circle cx="50.7" cy="142.1" r=".38"/>
</g>
<path d="M242.4 64.6v3.9M73.5 85v10.1h-3.8M275.5 110.4v2.5M275.5 125.6v1.3" fill="none" stroke="#008700" stroke-width=".25"/>
<g font-size="6.9">
<text x="7.5" y="15.9">Audio ADC</text>
<text x="241.2" y="18.5">Audio Codec</text>
<text x="215.8" y="109.9">Speaker Interface</text>
<text x="45.6" y="132.8">Microphone</text>
</g>
<g font-size="4.6" fill="#000080">
<text x="166.4" y="169.6">EMO-Dot_1.8_V2.1</text>
<text x="220.7" y="187.4">EMO-Dot_1.8</text>
<text x="240.8" y="205.2">深圳优奕视界</text>
</g>
<g font-size="3.8" fill="#a00000">
<text x="231.8" y="166.6">更新日期</text>
<text x="120" y="169.2">原理图</text>
<text x="231.8" y="171.7">创建日期</text>
<text x="120" y="176.8">图页</text>
<text x="231.8" y="176.8">物料编码</text>
<text x="120" y="181.9">绘制</text>
<text x="120" y="186.9">审阅</text>
<text x="179.7" y="197.1">版本</text>
<text x="200" y="197.1">尺寸</text>
<text x="236.1" y="196.8">页</text>
<text x="263.3" y="196.8">共</text>
</g>
<g font-size="3.5" fill="#000080">
<text x="184.4" y="176.6">P3</text>
<text x="250.4" y="196.6">3</text>
<text x="280.1" y="196.6">3</text>
<text x="180" y="204.5">V1.1</text>
<text x="202.2" y="204.5">A4</text>
</g>
<g font-size="2.3" fill="#000080">
<text x="199.5" y="19.7">AU_GND</text>
<text x="58.6" y="31.2">AU_GND</text>
<text x="264.3" y="41.3">AU_GND</text>
<text x="110.6" y="43.9">AU_GND</text>
<text x="137.3" y="42.6">AU_GND</text>
<text x="175.1" y="50.2">C50</text>
<text x="182.8" y="50.2">C51</text>
<text x="248.8" y="52.8">C53</text>
<text x="256.4" y="52.8">C54</text>
<text x="19.2" y="54">AU_GND</text>
<text x="142.4" y="60.4">AU_GND</text>
<text x="169.1" y="64.2">AU_GND</text>
<text x="251.6" y="65.5">AU_GND</text>
<text x="31.6" y="69.3">C56</text>
<text x="43.1" y="69.3">C57</text>
<text x="231.3" y="69.3">AU_GND</text>
<text x="214.8" y="73.1">AU_GND</text>
<text x="4" y="82">AU_GND</text>
<text x="185.3" y="82">C62</text>
<text x="199.3" y="82">C63</text>
<text x="213.2" y="82">C64</text>
<text x="106.8" y="87">AU_GND</text>
<text x="190.6" y="93.4">AU_GND</text>
<text x="34.2" y="99.7">C67</text>
<text x="41.8" y="99.7">C68</text>
<text x="49.4" y="99.7">C69</text>
<text x="272.9" y="104.8">GND</text>
<text x="37" y="112.4">AU_GND</text>
<text x="183" y="113.7">AU_GND</text>
<text x="204.6" y="121.3">AU_GND</text>
<text x="227.2" y="121.3">GND</text>
<text x="259" y="125.1">C70</text>
<text x="265.3" y="125.1">C71</text>
<text x="242.7" y="131.5">AU_GND</text>
<text x="272.9" y="134">GND</text>
<text x="68.5" y="146.7">C83</text>
<text x="135.8" y="145.5">C77</text>
<text x="147.2" y="145.5">C78</text>
<text x="35.4" y="154.4">C85</text>
<text x="231.3" y="154.4">AU_GND</text>
<text x="72.5" y="160.7">AU_GND</text>
<text x="127.1" y="156.9">AU_GND</text>
<text x="183" y="156.9">AU_GND</text>
<text x="42.1" y="168.3">AU_GND</text>
<text x="68.5" y="183.6">C80</text>
<text x="35.4" y="191.2">C82</text>
<text x="72.5" y="197.5">AU_GND</text>
<text x="42.1" y="205.2">AU_GND</text>
</g>
<g font-size="1.8" fill="#000080">
<text x="104" y="8.3">C34</text>
<text x="104" y="13.4">C35</text>
<text x="55.8" y="21">C36</text>
<text x="104" y="19.7">C37</text>
<text x="55.8" y="26.1">C38</text>
<text x="104" y="24.8">C39</text>
<text x="196.7" y="24.8">U9</text>
<text x="104" y="31.2">C40</text>
<text x="243.7" y="33.7">C42</text>
<text x="19.9" y="41.3">ADC_3V3</text>
<text x="55.8" y="37.5">U10</text>
<text x="104" y="36.2">C41</text>
<text x="124.3" y="38.8">C43</text>
<text x="243.7" y="40.1">C44</text>
<text x="25.3" y="43.9">R26</text>
<text x="25.3" y="46.4">R27</text>
<text x="135.8" y="47.7">R30</text>
<text x="144.4" y="46.4">ADC_3V3</text>
<text x="157.7" y="42.6">AU_3V3</text>
<text x="161.2" y="45.1">R28</text>
<text x="176" y="42.3">CODEC_3V3</text>
<text x="243.7" y="42.6">C45</text>
<text x="256.4" y="47.7">C46</text>
<text x="256.4" y="45.1">C47</text>
<text x="270.4" y="45.1">R29</text>
<text x="270.4" y="47.7">R31</text>
<text x="128.1" y="52.8">C48</text>
<text x="135.8" y="52.8">C49</text>
<text x="236.1" y="55.3">C52</text>
<text x="243.7" y="57.8">R32</text>
<text x="5.3" y="61.1">AU_3V3</text>
<text x="11.3" y="64.2">R33</text>
<text x="23.7" y="61.6">ADC_3V3</text>
<text x="11.3" y="69.3">C55</text>
<text x="121.8" y="68">C58</text>
<text x="105.3" y="73.1">C59</text>
<text x="112.9" y="73.1">C60</text>
<text x="121.8" y="74.3">C61</text>
<text x="237" y="72.8">CODEC_3V3</text>
<text x="257.7" y="83.2">R34</text>
<text x="257.7" y="85.8">R35</text>
<text x="57" y="94.7">R36</text>
<text x="92.6" y="93.4">C65</text>
<text x="57" y="99.7">R37</text>
<text x="92.6" y="98.5">C66</text>
<text x="212" y="113.7">R38</text>
<text x="241.2" y="117.5">R39</text>
<text x="278" y="117.5">J7</text>
<text x="190.4" y="123.9">R40</text>
<text x="241.2" y="120.1">R41</text>
<text x="205.6" y="127.7">U11</text>
<text x="147.2" y="135.3">C72</text>
<text x="147.2" y="137.8">C73</text>
<text x="168.8" y="135.3">R42</text>
<text x="168.8" y="137.8">R43</text>
<text x="266.6" y="135.3">R44</text>
<text x="26.5" y="142.9">R49</text>
<text x="49.4" y="140.4">MIC1</text>
<text x="76.1" y="142.9">R51</text>
<text x="190.4" y="141.7">C79</text>
<text x="242.4" y="139.1">C74</text>
<text x="252.6" y="139.1">C75</text>
<text x="262.8" y="139.1">C76</text>
<text x="284.9" y="138.2" transform="rotate(-90 284.9 138.2)">VSYS</text>
<text x="26.5" y="145.5">R50</text>
<text x="77.3" y="146.7">C84</text>
<text x="49.4" y="155.6">R52</text>
<text x="26.5" y="179.8">R45</text>
<text x="49.4" y="177.2">MIC2</text>
<text x="76.1" y="179.8">R47</text>
<text x="26.5" y="182.3">R46</text>
<text x="77.3" y="183.6">C81</text>
<text x="49.4" y="192.5">R48</text>
</g>
<g font-size="1.8" fill="#00f">
<text x="110.4" y="8.3">1uF</text>
<text x="110.4" y="13.4">1uF</text>
<text x="177.7" y="17.2">IO2_I2C_SDA</text>
<text x="35.4" y="21">ADC_MIC3P</text>
<text x="62.1" y="21">1uF</text>
<text x="110.4" y="19.7">1uF</text>
<text x="177.7" y="19.7">IO1_I2C_SCL</text>
<text x="35.4" y="26.1">ADC_MIC3N</text>
<text x="62.1" y="26.1">1uF</text>
<text x="110.4" y="24.8">1uF</text>
<text x="110.4" y="31.2">1uF</text>
<text x="252.6" y="33.7">1uF</text>
<text x="110.4" y="36.2">1uF</text>
<text x="252.6" y="40.1">1uF</text>
<text x="38" y="43.9">10k</text>
<text x="38" y="46.4">10k</text>
<text x="124.3" y="46.4">1uF</text>
<text x="140.8" y="47.7">0</text>
<text x="172.6" y="45.1">0</text>
<text x="252.6" y="42.6">1uF</text>
<text x="265.3" y="47.7">1uF</text>
<text x="265.3" y="45.1">1uF</text>
<text x="281.8" y="45.1">0</text>
<text x="281.8" y="47.7">0</text>
<text x="286.9" y="45.1">OUTN</text>
<text x="286.9" y="47.7">OUTP</text>
<text x="102.7" y="51.5">ADC_MICBIAS12</text>
<text x="30.4" y="56.6">IO2_I2C_SDA</text>
<text x="30.4" y="59.1">IO1_I2C_SCL</text>
<text x="128.1" y="57.8">1uF</text>
<text x="137" y="56.6">1uF</text>
<text x="173.9" y="55.3">100nF</text>
<text x="182.8" y="55.3">100nF</text>
<text x="248.8" y="57.8">22pF</text>
<text x="256.4" y="57.8">22pF</text>
<text x="22.7" y="64.2">0</text>
<text x="236.1" y="60.4">1uF</text>
<text x="243.7" y="61.6">0</text>
<text x="11.3" y="71.8">1uF</text>
<text x="31.6" y="71.8">100nF</text>
<text x="43.1" y="71.8">100nF</text>
<text x="130.7" y="68">1uF</text>
<text x="138.3" y="68">ADC_MIC2N</text>
<text x="161.2" y="68">IO11_I2S_MCK</text>
<text x="161.2" y="70.5">IO14_I2S_BCK</text>
<text x="196.7" y="66.7">ES8311</text>
<text x="130.7" y="74.3">1uF</text>
<text x="138.3" y="74.3">ADC_MIC2P</text>
<text x="161.2" y="75.6">IO12_I2S_DO</text>
<text x="161.2" y="73.1">IO13_I2S_WS</text>
<text x="105.3" y="78.2">1uF</text>
<text x="112.9" y="78.2">1uF</text>
<text x="246.3" y="83.2">OUTP</text>
<text x="269.1" y="83.2">0</text>
<text x="276.7" y="83.2">ADC_MIC3P</text>
<text x="15.1" y="89.6">IO14_I2S_BCK</text>
<text x="15.1" y="87">IO11_I2S_MCK</text>
<text x="55.8" y="85.8">ES7210</text>
<text x="185.3" y="84.5">22pF</text>
<text x="199.3" y="84.5">22pF</text>
<text x="213.2" y="84.5">22pF</text>
<text x="246.3" y="85.8">OUTN</text>
<text x="269.1" y="85.8">0</text>
<text x="276.7" y="85.8">ADC_MIC3N</text>
<text x="15.1" y="92.1">IO13_I2S_WS</text>
<text x="15.1" y="94.7">IO38_I2S_DI</text>
<text x="67.2" y="94.7">51</text>
<text x="101.5" y="93.4">1uF</text>
<text x="110.4" y="93.4">ADC_MIC1P</text>
<text x="67.2" y="99.7">0</text>
<text x="70.1" y="99.7">(NC)</text>
<text x="101.5" y="98.5">1uF</text>
<text x="110.4" y="98.5">ADC_MIC1N</text>
<text x="34.2" y="104.8">22pF</text>
<text x="41.8" y="104.8">22pF</text>
<text x="49.4" y="104.8">22pF</text>
<text x="223.4" y="113.7">0</text>
<text x="252.6" y="117.5">0</text>
<text x="252.6" y="120.1">0</text>
<text x="278" y="120.1">X9821WRS-02-9TSN</text>
<text x="189.1" y="130.2">IO46_PA_EN</text>
<text x="190.4" y="126.4">10k</text>
<text x="259" y="130.2">1nF</text>
<text x="264" y="130.2">1nF</text>
<text x="120.5" y="135.3">OUTP</text>
<text x="120.5" y="137.8">OUTN</text>
<text x="154.8" y="135.3">100nF</text>
<text x="154.8" y="137.8">100nF</text>
<text x="178.9" y="135.3">100k</text>
<text x="178.9" y="137.8">100k</text>
<text x="278" y="135.3">0</text>
<text x="11.3" y="142.9">ADC_MIC1P</text>
<text x="38" y="142.9">0</text>
<text x="87.5" y="142.9">0</text>
<text x="92.6" y="142.9">ADC_MICBIAS12</text>
<text x="205.6" y="142.9">NS4150B</text>
<text x="11.3" y="145.5">ADC_MIC1N</text>
<text x="38" y="145.5">0</text>
<text x="135.8" y="148">22pF</text>
<text x="147.2" y="148">22pF</text>
<text x="190.4" y="144.2">1uF</text>
<text x="242.4" y="144.2">1uF</text>
<text x="252.6" y="144.2">22uF</text>
<text x="262.8" y="144.2">22uF</text>
<text x="49.4" y="150.5">ZTS6216</text>
<text x="68.5" y="151.8">100nF</text>
<text x="77.3" y="151.8">10uF</text>
<text x="35.4" y="159.4">22pF</text>
<text x="49.4" y="158.2">0</text>
<text x="11.3" y="179.8">ADC_MIC2P</text>
<text x="38" y="179.8">0</text>
<text x="87.5" y="179.8">0</text>
<text x="92.6" y="179.8">ADC_MICBIAS12</text>
<text x="11.3" y="182.3">ADC_MIC2N</text>
<text x="38" y="182.3">0</text>
<text x="49.4" y="187.4">ZTS6216</text>
<text x="68.5" y="188.6">100nF</text>
<text x="77.3" y="188.6">10uF</text>
<text x="35.4" y="196.3">22pF</text>
<text x="49.4" y="195">0</text>
</g>
<g font-size="1.8">
<text x="7.5" y="19.7">ES7210_I2C_ADD：0x41</text>
<text x="241.2" y="22.3">ES8311_I2C_ADD：0x18</text>
<text x="204.1" y="27.7" transform="rotate(-90 204.1 27.7)">21</text>
<text x="209.2" y="27.7" transform="rotate(-90 209.2 27.7)">20</text>
<text x="211.7" y="27.7" transform="rotate(-90 211.7 27.7)">19</text>
<text x="214.3" y="27.7" transform="rotate(-90 214.3 27.7)">18</text>
<text x="216.8" y="27.7" transform="rotate(-90 216.8 27.7)">17</text>
<text x="219.4" y="27.7" transform="rotate(-90 219.4 27.7)">16</text>
<text x="205.4" y="31.2" transform="rotate(-90 205.4 31.2)">EP</text>
<text x="210.5" y="31.3" transform="rotate(-90 210.5 31.3)">CE</text>
<text x="213" y="35" transform="rotate(-90 213 35)">CDATA</text>
<text x="218.1" y="34.5" transform="rotate(-90 218.1 34.5)">MIC1N</text>
<text x="220.6" y="33.4" transform="rotate(-90 220.6 33.4)">VMID</text>
<text x="63.1" y="39.1" transform="rotate(-90 63.1 39.1)">33</text>
<text x="68.2" y="39.1" transform="rotate(-90 68.2 39.1)">32</text>
<text x="70.8" y="39.1" transform="rotate(-90 70.8 39.1)">31</text>
<text x="73.3" y="39.1" transform="rotate(-90 73.3 39.1)">30</text>
<text x="75.8" y="39.1" transform="rotate(-90 75.8 39.1)">29</text>
<text x="78.4" y="39.1" transform="rotate(-90 78.4 39.1)">28</text>
<text x="80.9" y="39.1" transform="rotate(-90 80.9 39.1)">27</text>
<text x="83.5" y="39.1" transform="rotate(-90 83.5 39.1)">26</text>
<text x="86" y="39.1" transform="rotate(-90 86 39.1)">25</text>
<text x="195.6" y="40.3">1</text>
<text x="197.7" y="41.6">CCLK</text>
<text x="222.5" y="41.6">ADCVREF</text>
<text x="232.4" y="40.3">15</text>
<text x="64.4" y="42.6" transform="rotate(-90 64.4 42.6)">EP</text>
<text x="69.5" y="45.9" transform="rotate(-90 69.5 45.9)">MIC3N</text>
<text x="72" y="45.8" transform="rotate(-90 72 45.8)">MIC3P</text>
<text x="74.6" y="47.4" transform="rotate(-90 74.6 47.4)">REFQ34</text>
<text x="77.1" y="47.2" transform="rotate(-90 77.1 47.2)">REFP34</text>
<text x="79.7" y="45.8" transform="rotate(-90 79.7 45.8)">MIC4P</text>
<text x="82.2" y="45.9" transform="rotate(-90 82.2 45.9)">MIC4N</text>
<text x="87.3" y="46.9" transform="rotate(-90 87.3 46.9)">REFQM</text>
<text x="195.6" y="42.8">2</text>
<text x="195.6" y="45.4">3</text>
<text x="195.6" y="47.9">4</text>
<text x="197.7" y="44.1">MCLK</text>
<text x="197.7" y="46.6">PVDD</text>
<text x="215.5" y="44.5" transform="rotate(-90 215.5 44.5)">MIC1P/DMIC_SDA</text>
<text x="222.5" y="44.1">DACVREF</text>
<text x="226.1" y="46.6">OUTN</text>
<text x="232.4" y="47.9">12</text>
<text x="232.4" y="45.4">13</text>
<text x="232.4" y="42.8">14</text>
<text x="54.6" y="51.7">1</text>
<text x="56.7" y="53">AD0</text>
<text x="84.7" y="49.8" transform="rotate(-90 84.7 49.8)">MICBIAS34</text>
<text x="88.3" y="53">MICBIAS12</text>
<text x="99.1" y="51.7">24</text>
<text x="195.6" y="50.4">5</text>
<text x="197.7" y="49.2">DVDD</text>
<text x="197.7" y="51.7">DGND</text>
<text x="226.2" y="51.7">AVDD</text>
<text x="226.2" y="49.2">OUTP</text>
<text x="232.4" y="50.4">11</text>
<text x="54.6" y="54.3">2</text>
<text x="54.6" y="56.8">3</text>
<text x="54.6" y="59.3">4</text>
<text x="56.7" y="55.5">AD1</text>
<text x="56.7" y="58.1">CDATA</text>
<text x="92.6" y="55.5">VDDM</text>
<text x="92.9" y="58.1">VDDA</text>
<text x="99.1" y="59.3">21</text>
<text x="99.1" y="56.8">22</text>
<text x="99.1" y="54.3">23</text>
<text x="54.6" y="61.9">5</text>
<text x="54.6" y="64.4">6</text>
<text x="56.7" y="60.6">CCLK</text>
<text x="56.7" y="63.1">MCLK</text>
<text x="56.7" y="65.7">VDDP</text>
<text x="92.2" y="63.1">MIC2N</text>
<text x="92.3" y="65.7">MIC2P</text>
<text x="92.7" y="60.6">GNDA</text>
<text x="99.1" y="64.4">19</text>
<text x="99.1" y="61.9">20</text>
<text x="209.2" y="64.5" transform="rotate(-90 209.2 64.5)">6</text>
<text x="210.5" y="62.4" transform="rotate(-90 210.5 62.4)">SCLK/DMIC_SCL</text>
<text x="211.7" y="64.5" transform="rotate(-90 211.7 64.5)">7</text>
<text x="213" y="62.4" transform="rotate(-90 213 62.4)">ASDOUT</text>
<text x="214.3" y="64.5" transform="rotate(-90 214.3 64.5)">8</text>
<text x="215.5" y="62.4" transform="rotate(-90 215.5 62.4)">LRCK</text>
<text x="216.8" y="64.5" transform="rotate(-90 216.8 64.5)">9</text>
<text x="218.1" y="62.4" transform="rotate(-90 218.1 62.4)">DSDIN</text>
<text x="219.4" y="65.6" transform="rotate(-90 219.4 65.6)">10</text>
<text x="220.6" y="62.4" transform="rotate(-90 220.6 62.4)">AGND</text>
<text x="54.6" y="67">7</text>
<text x="54.6" y="69.5">8</text>
<text x="56.7" y="68.2">VDDD</text>
<text x="56.7" y="70.8">GNDD</text>
<text x="90.8" y="68.2">REFQ12</text>
<text x="91" y="70.8">REFP12</text>
<text x="99.1" y="69.5">17</text>
<text x="99.1" y="67">18</text>
<text x="68.2" y="83.6" transform="rotate(-90 68.2 83.6)">9</text>
<text x="69.5" y="81.5" transform="rotate(-90 69.5 81.5)">SCLK</text>
<text x="72" y="81.5" transform="rotate(-90 72 81.5)">LRCK</text>
<text x="74.6" y="81.5" transform="rotate(-90 74.6 81.5)">SDOUT1/TDMOUT</text>
<text x="77.1" y="81.5" transform="rotate(-90 77.1 81.5)">SDOUT2/TDMIN</text>
<text x="79.7" y="81.5" transform="rotate(-90 79.7 81.5)">INT</text>
<text x="82.2" y="81.5" transform="rotate(-90 82.2 81.5)">DMIC_CLK</text>
<text x="84.7" y="81.5" transform="rotate(-90 84.7 81.5)">MIC1N</text>
<text x="87.3" y="81.5" transform="rotate(-90 87.3 81.5)">MIC1P</text>
<text x="70.8" y="84.6" transform="rotate(-90 70.8 84.6)">10</text>
<text x="73.3" y="84.6" transform="rotate(-90 73.3 84.6)">11</text>
<text x="75.8" y="84.6" transform="rotate(-90 75.8 84.6)">12</text>
<text x="78.4" y="84.6" transform="rotate(-90 78.4 84.6)">13</text>
<text x="80.9" y="84.6" transform="rotate(-90 80.9 84.6)">14</text>
<text x="83.5" y="84.6" transform="rotate(-90 83.5 84.6)">15</text>
<text x="86" y="84.6" transform="rotate(-90 86 84.6)">16</text>
<text x="269.2" y="117.8">2</text>
<text x="274.7" y="114.8" transform="rotate(-90 274.7 114.8)">3</text>
<text x="269.2" y="120.3">1</text>
<text x="274.7" y="123.7" transform="rotate(-90 274.7 123.7)">4</text>
<text x="204.5" y="130.5">1</text>
<text x="206.6" y="131.7">CTRL</text>
<text x="226.6" y="131.7">VoP</text>
<text x="231.1" y="130.5">8</text>
<text x="204.5" y="133">2</text>
<text x="204.5" y="135.5">3</text>
<text x="206.6" y="134.3">Bypass</text>
<text x="206.6" y="136.8">INP</text>
<text x="226" y="134.3">GND</text>
<text x="226.2" y="136.8">VCC</text>
<text x="231.1" y="135.5">6</text>
<text x="231.1" y="133">7</text>
<text x="48.2" y="143.2">1</text>
<text x="62.2" y="143.2">4</text>
<text x="204.5" y="138.1">4</text>
<text x="206.6" y="139.3">INN</text>
<text x="226.1" y="139.3">VON</text>
<text x="231.1" y="138.1">5</text>
<text x="48.2" y="145.7">2</text>
<text x="50.3" y="144.4">OUT</text>
<text x="50.3" y="147">GND</text>
<text x="57.1" y="147">GND</text>
<text x="57.3" y="144.4">VDD</text>
<text x="62.2" y="145.7">3</text>
<text x="48.2" y="180">1</text>
<text x="62.2" y="180">4</text>
<text x="48.2" y="182.5">2</text>
<text x="50.3" y="181.3">OUT</text>
<text x="50.3" y="183.8">GND</text>
<text x="57.1" y="183.8">GND</text>
<text x="57.3" y="181.3">VDD</text>
<text x="62.2" y="182.5">3</text>
</g>
</svg>
